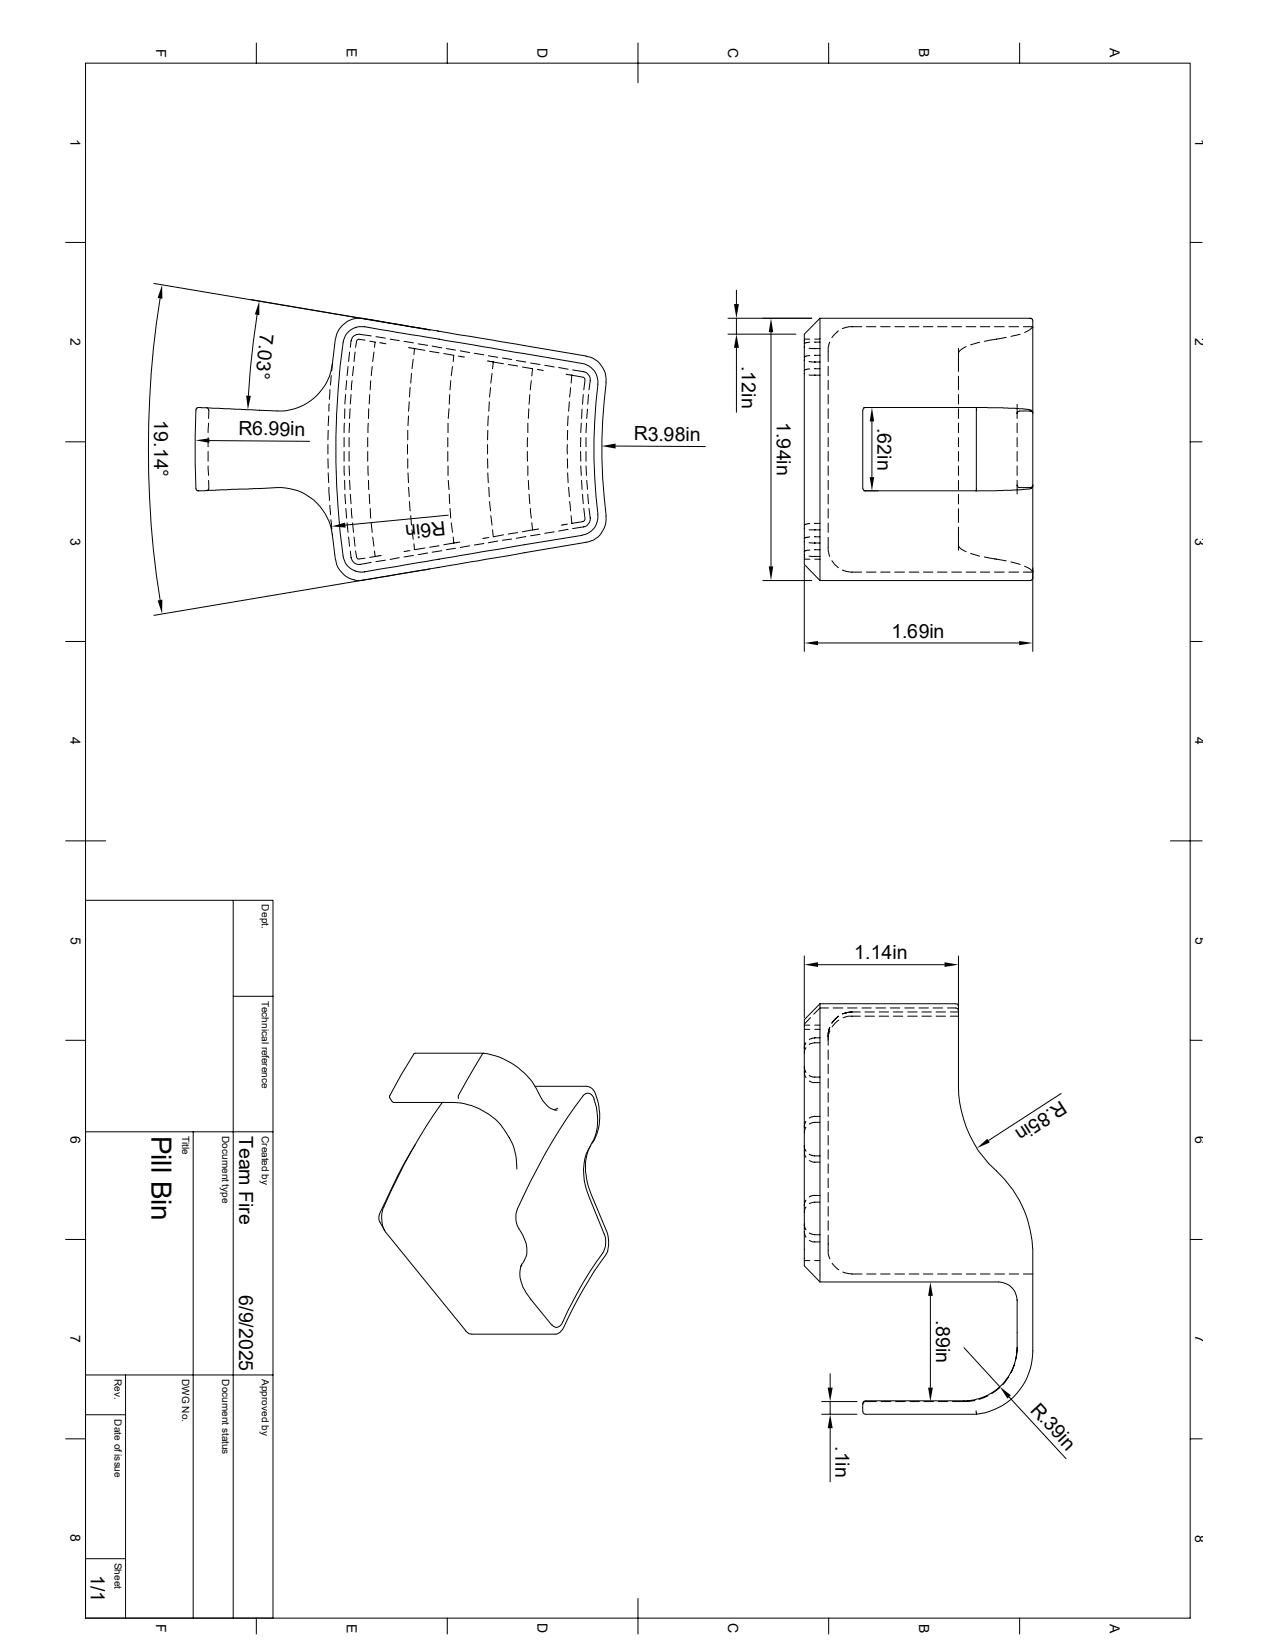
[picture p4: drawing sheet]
<svg xmlns="http://www.w3.org/2000/svg" width="216mm" height="279mm" viewBox="0 0 216 279" stroke-linecap="round" stroke-linejoin="round" font-family="sans-serif">
<g fill="none" stroke="#000" stroke-width=".17">
<path d="M14.6 10.8h188v264.7h-188zM43.6 7.3v3.5M76.2 7.3v3.5M108.6 7.3v6.8M141.1 7.3v3.5M173.6 7.3v3.5M11.2 41.3h3.4M26.2 48.3l47 7.9M27.3 50.8a166.7 166.7 0 0 0 0 51.4M43.8 53.6l-1.2 9.2-.3 4.6M57.1 57.7l-.5 4.2M59.5 59.9l-.1 1.7"/>
<path d="M60.4 54.3a4.2 4.2 0 0 0-3.3 3.4M60.4 54.2h1.3l38.1 6.4M60.5 59.9l-.2 1.7M62.1 57.9l-.9-.1a.38 .38 0 0 0-.5 .4l-.2 .9M62.9 58.1l1 .2-.1 .8M63.2 57.2l-1.9-.3a1.4 1.4 0 0 0-1.5 1.1l-.2 1.1M63.7 59.9l-.2 1.7M64 57.3l1.6 .3M64.7 58.3l1 .2M66.4 57.7l1.6 .3M68.8 58.1l1.6 .3M69.6 59.2l1 .2"/>
<path d="M70.6 59.4l1.7 .2M70.6 59.4l-.1 1M71.2 58.5l1.6 .3M73.2 59.8l1.6 .3M73.6 58.9l1.6 .3M76 59.4l1.6 .2M78.4 59.7l1.6 .3M124 54.2h14.2M124 56.9h11.5M125.4 49.4v2.4M125.4 54.2v2.7M125.4 59.2v11"/>
<path d="M131.3 56.6v39.8M136.9 59.1h.1M136.9 57.7h1M137.8 59.3l1.8 .1M137.9 58.3l-.8 .1-.2 .1M138.7 58.3h.9M138.7 57.7h.9M139.6 54.2v44.6M139.6 54.2h35.9a.38 .38 0 0 1 .4 .5v15.6M139.6 54.2l-2.7 2.7v39.2l2.7 2.7M141.3 58.3l-.3 .8v2.5M142.7 56.3l-1.1 1.2"/>
<path d="M146.7 55.6h-2.2l-1.1 .3M147.5 55.6h1.6M149.9 55.6h1.7M152.4 55.6h1.6M154.8 55.6h1.7M157.2 55.6h1.6M159.6 55.6h1.6M162.1 55.6h1.6M163.2 59.3v3.9M164.5 59l-.4 .2a1.37 1.37 0 0 0-.9 1M164.5 55.6h1.7M166.8 58.3l-1.5 .4"/>
<path d="M166.9 55.6h1.6M169.3 55.6h1.7M171.3 57.4l-3.7 .7M171.8 55.6h1.6M173.7 56.9l-1.6 .4M174.2 55.6h1.6M175.8 55.6l.1 .2M175.8 55.6a2.46 2.46 0 0 1-1.3 1M202.6 41.3h2.1M11.2 75.2h3.4M35.1 69.4l.4 .3 .1 .1-.1 1.4M35.4 79.3l.1 1.6"/>
<path d="M35.4 74.5v1.6M35.4 76.9v1.6M35.5 72.1l-.1 1.6M35.6 75l17.1 .1M55.8 75.7v1.6M55.8 78.1l.1 1.6M55.9 73.3l-.1 1.6M56 70.8l-.1 1.7M56 68.7v1.3M56.2 66.3l-.1 1.7M56.4 64l-.1 1.6M56.6 61.9a9.2 9.2 0 0 1-9.4 8.1l-13-.6h-.6l-.2 .4a133.1 133.1 0 0 0 0 13.5 1.06 1.06 0 0 0 1.1 .3l9.7-.4a14.1 14.1 0 0 1 5.2 0 9.1 9.1 0 0 1 7.2 7.9"/>
<path d="M56.6 61.9l-.1 1.3M58.6 79.3v1.6M58.6 74.5v1.6M58.6 76.9v1.6M58.6 72.1v1.6M58.7 69.6v1.6M58.8 67.2l-.1 1.6M59 64.8l-.1 1.6M59.3 62.4l-.2 1.6M59.4 79.3l.1 1.6M59.4 74.5v1.6M59.4 76.9v1.6"/>
<path d="M59.5 72.1l-.1 1.6M59.6 69.6l-.1 1.6M59.8 67.2l-.2 1.6M59.9 64.8l-.1 1.6M60.2 62.4l-.2 1.6M62.6 74.5v1.6M62.6 76.9v1.6M62.7 79.3v1.6M62.7 72.1v1.6M62.8 69.6l-.1 1.6M62.9 67.2v1.6M63.1 64.8l-.1 1.6"/>
<path d="M63.4 62.4l-.2 1.6M69.4 75.7v1.6M69.4 73.3v1.6M69.4 78.1v1.6M69.6 70.8l-.1 1.7M69.7 68.4l-.1 1.6M69.8 66l-.1 1.6M70.1 63.6l-.2 1.6M70.4 61.2l-.3 1.6M75.6 60.2l1.7 .3-.1 1.1M76.2 74.5v1.6M76.2 76.9v1.6"/>
<path d="M76.3 72.1v1.6M76.3 79.3v1.6M76.5 69.6l-.2 1.6M76.6 67.2l-.1 1.6M76.8 64.8l-.2 1.6M77 62.4l-.2 1.6M78.1 60.6l1 .2M80.8 60.2l1.6 .2M83 61.5l1 .1M83 78.1l.1 1.6M83 75.7v1.6M83.1 73.3l-.1 1.6"/>
<path d="M83.1 70.8v1.7M83.1 60.6l1.7 .2M83.3 68.4l-.1 1.6M83.5 66l-.1 1.6M83.8 63.6l-.2 1.6M84 61.6l1.7 .3M84 61.6l-.1 1.2M85.6 61l1.5 .2M86.5 62.1l1.6 .2M87.9 61.4l1.6 .2M88.9 62.5l1.8 .3-.1 1.2M89.8 76.9v1.6"/>
<path d="M89.8 74.5v1.6M89.9 72.1v1.6M89.9 79.3v1.6M90 69.6v1.6M90.2 67.2l-.1 1.6M90.3 61.8l1.6 .3M90.5 64.8l-.2 1.6M91.5 62.9l1 .2M92.8 62.2l1.6 .3M95.1 62.6l1.6 .3M96.4 63.7l1 .2M96.6 78.1v1.6"/>
<path d="M96.6 75.7v1.6M96.6 73.3v1.6M96.7 70.8l-.1 1.7M96.9 68.4l-.1 1.6M97.2 66l-.2 1.6M97.4 63.9l2 .4 .2 .4-.2 1.7M97.4 63.9l-.2 1.3M97.5 63l1.9 .3a1.5 1.5 0 0 1 1.1 1.5l-.2 1.6M98.8 76.9l.1 1.6M98.9 79.3l.1 1.6M98.9 74.5l-.1 1.6M99 72.1l-.1 1.6"/>
<path d="M99.1 69.6l-.1 1.6M99.3 67.2l-.1 1.6M99.8 79.3l.1 1.6M99.8 74.5v1.6M99.8 76.9v1.6M99.8 60.7a4.1 4.1 0 0 1 3.4 4.5M99.9 72.1l-.1 1.6M100 69.6l-.1 1.6M100.2 67.2l-.1 1.6M101.8 65.4a3.1 3.1 0 0 0-2.7-3.5l-37-6.3h-.8a3 3 0 0 0-2.9 2.7 131.8 131.8 0 0 0 .1 36.8 3.3 3.3 0 0 0 3.3 2.3l37.3-6.3M101.8 65.4a89.3 89.3 0 0 0 0 22.2M103.2 65.2a87.9 87.9 0 0 0 0 22.6"/>
<path d="M104.8 75.9l15.3 .1M136.9 63.6h.1M136.9 61.3v.1M137.8 63.8l1.8 .1M137.8 61.6h1.8M137.9 62.8l-.7 .1-.3 .2M137.9 60.5l-.5 .1-.5 .2M138.7 62.8h.9M138.7 60.5h.9M141 76.9v1.6M141 74.5v1.6M141 69.6v1.6"/>
<path d="M141 67.2v1.6M141 62.4v1.6M141 64.8v1.5M141 72.1v1.6M141 79.3v1.6M146.9 69.8v13.4M146.9 69.8l.1-.2 .4-.2h20.7l6.9 .3 .6 .1 .3 .5M147.1 69.4h2.4M148.5 71.8v9.4M163.2 64.1v2.2M163.2 76.9v1.6M163.2 74.5v1.6"/>
<path d="M163.2 67.2v1.6M163.2 69.6v1.6M163.2 72.1v1.6M163.2 79.3v1.6M166.2 69.4v14.2l6.1-.1 3-.2 .3-.2 .3-.4M173.2 68.8v2.4M173.2 72.1v1.6M173.2 79.3v1.6M173.2 70.4a.43 .43 0 0 1 .4-.4h1.9a.37 .37 0 0 1 .4 .4M173.2 74.5v1.6M173.2 76.9v1.6M175.9 70.3v12.4"/>
<path d="M202.6 75.2h2.1M35.5 81.8l.1 1.4-.2 .2-.3 .1M55.9 80.5l.1 1.7M56 83l.1 2.2M56.2 86l.1 1.6M56.3 88.5l.2 1.6M56.6 90.9v.2M56.6 91.1l.5 4.2M57.1 95.3a4.1 4.1 0 0 0 3.3 3.4M58.7 81.8v1.6M58.7 84.2l.1 1.6M58.9 86.6l.1 1.6"/>
<path d="M59.1 89l.2 1.6M59.4 91.4l.1 1.6M59.5 81.8l.1 1.6M59.6 93.9a2.99 2.99 0 0 0 .5 1.7l.8 .5 2.3-.3M59.6 84.2l.2 1.6M59.8 86.6l.1 1.6M60 89l.2 1.6M60.3 91.4l.2 1.6M60.5 93.8l.2 1.1a.39 .39 0 0 0 .5 .3l.9-.2M62.7 81.8l.1 1.6M62.9 84.2v1.6M63 86.6l.1 1.6"/>
<path d="M63.2 89l.2 1.6M63.5 91.4l.2 1.6M63.8 93.8l.1 .9M63.9 94.7l-1 .2M64.9 94.6l-1 .1M65.6 95.4l-1.6 .2M68 95l-1.6 .2M69.5 80.5l.1 1.7M69.6 83l.1 1.6M69.7 85.4l.1 1.6M69.8 93.8l-1 .1M69.9 87.8l.2 1.6"/>
<path d="M70.1 90.2l.3 1.6M70.4 94.6l-1.6 .2M70.5 92.6l.1 1 1.7-.3M72.8 94.1l-1.6 .3M73.2 96.9l-47 7.9M74.8 92.9l-1.6 .3M75.2 93.8l-1.6 .2M76.3 81.8l.2 1.6M76.3 87.7l-17.5 1.7M76.5 84.2l.1 1.6M76.6 86.6l.2 1.6M76.8 89l.2 1.6"/>
<path d="M77.2 91.4l.1 1.1M77.3 92.5l-1.7 .3M77.6 93.3l-1.6 .3M78.3 92.3l-1 .2M80 92.9l-1.6 .3M82.4 92.5l-1.6 .3M83.1 80.5v1.7M83.2 91.5l-1 .2M83.2 83l.1 1.6M83.4 85.4l.1 1.6M83.6 87.8l.2 1.6M83.9 90.2l.1 1.2 1.7-.3"/>
<path d="M84.8 92.1l-1.7 .3M87.1 91.8l-1.5 .2M88.1 90.7l-1.6 .2M89.5 91.4l-1.6 .3M90 81.8v1.6M90.1 84.2l.1 1.6M90.3 86.6l.2 1.6M90.6 89l.1 1.2M90.7 90.2l-1.8 .4M91.7 90l-1 .2M91.9 91l-1.6 .2M94.4 90.6l-1.6 .2"/>
<path d="M96.6 89.2l-1 .2M96.6 80.5l.1 1.7M96.7 90.1l-1.6 .3M96.8 83l.1 1.6M97 85.4l.2 1.6M99 81.8l.1 1.5M99.2 84.2l.1 1.6M99.4 86.6l.2 1.7-.2 .4-2 .4-.2-1.3M99.8 92.3l-38.3 6.5h-1.1M99.9 81.8l.1 1.5M100.1 84.2l.1 1.6M100.3 86.6l.2 1.6a1.5 1.5 0 0 1-1.1 1.5l-1.9 .3"/>
<path d="M101.8 87.6a3.1 3.1 0 0 1-2.7 3.5M103.2 87.8a4 4 0 0 1-3.4 4.5M129.9 98.8h8.3M136.9 90h.1M136.9 92.2h.1M136.9 94.4v.1M136.9 96.4v14.5M136.9 95.2h1M137.8 90.2h1.8M137.8 92.4l1.8 .1M137.8 94.7h1.8M137.9 89.2h-.7l-.3 .2"/>
<path d="M137.9 91.4l-.7 .1-.3 .2M137.9 93.6l-.8 .2-.2 .1M138.7 89.1h.9M138.7 91.4h.9M138.7 93.6h.9M138.7 95.2h.9M141 89.1v1.5M141 84.2v1.6M141 81.8v1.6M141 91.5v2.3l.3 .9M141 86.6v1.6M141.6 95.5l.4 .5 .7 .6"/>
<path d="M143.4 97.1l1.3 .3h2M146.9 83.2l.3 .3 .2 .1M147.1 83.6h19.1M147.5 97.4h1.6M149.9 97.4h1.7M152.4 97.4h1.6M154.8 97.4h1.7M157.2 97.4h1.6M159.6 97.4h1.6M162.1 97.4h1.6M163.2 92.8a1.21 1.21 0 0 0 .9 .9l.4 .2M163.2 84.2v1.6"/>
<path d="M163.2 89.7v4M163.2 86.6v2.3M163.2 81.8v1.6M164.5 97.4h1.7M165.3 94.2l1.5 .5M166.9 97.4h1.6M167.6 94.8l3.7 .7M169.3 97.4h1.7M171.8 97.4h1.6M172.1 95.7l1.6 .4M173.2 81.8v2.3M173.2 82.5v.3l.3 .2h1.9a.39 .39 0 0 0 .5-.5"/>
<path d="M174.2 97.4h1.6M174.5 96.4a2.07 2.07 0 0 1 1.4 1v-.2M175.9 82.7v15.8l-.3 .3h-36M175.9 96.7v14.2M11.2 109.2h3.4M139.3 109.5h34.2M202.6 109.2h2.1M11.2 143.2h6.8M14.6 153.3h31.9v122.2M39.7 153.3v122.2M199.3 143.2h5.4M11.2 177.1h3.4"/>
<path d="M39.7 169.6h6.8M82.3 179.3l-.1 .1-2.8 4.7-1.3 2.4v.5M136.9 162.8v10.5M136.9 174.5h1M136.9 175.3h1M137.2 177.5l-.2 .5-.1 .5M137.2 178.4l-.2 .3-.1 .6M138 173.3l-1.1 1.1M138.7 174.5h.9M138.7 175.3h.9M139.3 164.3h21.5M139.6 170.9v47.4"/>
<path d="M139.6 170.9h23.1a.48 .48 0 0 1 .5 .7v13.3a19.5 19.5 0 0 0 6.5 14.4M139.6 176.7h-1l-.8 .3M139.6 170.9l-2.7 2.7v41.9l2.7 2.8M139.6 177.5l-1.2 .1-.6 .2M141 178.8v1.6M141.1 171.6h-1.5l-1 1.1M141.3 174.9l-.3 1v2.1M141.3 175.5l-.3 .9v.7M141.9 171.6h1.6M142.7 173l-1.1 1.2M142.8 173.7l-.6 .5-.5 .6M144.3 171.6h1.6"/>
<path d="M146.5 172.3h-1.7l-1.3 .3M146.5 173h-2.1l-.8 .3M146.8 171.6h1.5M147.3 172.3h1.6M147.3 173h1.6M149.1 171.6h1.7M149.7 172.3h1.6M149.7 173h1.6M151.6 171.6h1.6M152.1 172.3h1.6M152.1 173h1.6M154.1 171.6h1.6"/>
<path d="M154.6 172.3h1.6M154.6 173h1.6M156.5 171.6h1.6M157 172.3h1.6M157 173h1.6M158.9 171.6h1.6M159.4 172.3h1.6M159.4 173h1.6M161.3 171.6h1.5l.4 .2v.3M161.8 172.3h1.4M161.8 173h1.4M163.2 162.8v10.1"/>
<path d="M202.6 177.1h2.1M14.6 192.7h31.9M32.9 192.7v82.8M66.8 187.5l-.5-.7a56 56 0 0 1 4.3-7.4l11.7-.1a12.7 12.7 0 0 1 10.1 8.1l.4 .4a2.65 2.65 0 0 0 2.1 1.2M66.8 187.5l.2 .2h10.3a11.1 11.1 0 0 1 10.7 11.4M70.7 194.9a87.8 87.8 0 0 0-6.1 12.1v.9l.9 1.6M75.3 187.7a91 91 0 0 0-10.2 18.5 4.8 4.8 0 0 0 .6 3.6M91.1 185h9.1a2.17 2.17 0 0 1 1.4 1.9 9 9 0 0 1-.8 7.7M95 188.7l-.6 .2M99.2 186.6a92.6 92.6 0 0 0-11.3 19.8 4.4 4.4 0 0 0 1.1 3.8 4.5 4.5 0 0 1 0 4.9M99.2 186.6a1.06 1.06 0 0 1 1.2-.4 1.06 1.06 0 0 1 .8 1M100.5 195.2a9.9 9.9 0 0 0 .2 8.2l2.7 6.4a4.7 4.7 0 0 1-.4 4.1 77.9 77.9 0 0 0-7.3 12.5l-.3 .4-.7 .4h-14.4l-.5-.2-.5-.4"/>
<path d="M100.6 195a8.1 8.1 0 0 0-.9 7l.7 2 2.5 6.1a3.7 3.7 0 0 1-.3 3.3 63.2 63.2 0 0 0-6.8 11.7M101.1 187.2a9 9 0 0 1-.5 7.7M136.9 181.6l.1 .6 .2 .4M136.9 195l.1 .6 .2 .4M136.9 182.5l.2 .7 .1 .3M136.9 196.1l.1 .6 .2 .3M137.2 190.9l-.2 .4-.1 .6M137.2 191.9l-.2 .4-.1 .6M137.8 183.1l.5 .3h1.3M137.8 196.5l.8 .3h1M137.8 184.1a2.33 2.33 0 0 0 1.8 .2M137.8 197.6a2.28 2.28 0 0 0 1.8 .3"/>
<path d="M139.6 190.1h-1l-.8 .3M139.6 191.1a2.73 2.73 0 0 0-1.8 .3M141 181.2v1.6M141 183.6v1.7M141 186.1v1.6M141 188.5v1.6M141 190.9v1.6M141 193.3v1.6M141 195.7v1.7M141 198.2v1.6M169.6 199.3a19.8 19.8 0 0 1 6.3 14.9v15.7a10.8 10.8 0 0 1-9.7 10.9M180.7 186.2l-12.4 8"/>
<path d="M11.2 211h3.4M65.7 209.9l13.6 16.7M88.8 215.4a5 5 0 0 0 .8 4.8l4.3 5.4M88.9 215.3l-.3 .3M88.9 215.1l-.1 .2M136.9 208.4l.1 .6 .2 .4M136.9 209.7l.3 1M136.9 214.6h1M137.2 204.3l-.2 .5-.1 .5M137.2 205.5l-.2 .4-.1 .6M137.8 209.9l.8 .3h1M137.8 211.2a2.33 2.33 0 0 0 1.8 .3"/>
<path d="M138.7 214.6h.9M139.6 203.5h-1.2l-.6 .3M139.6 218.3h30.4a3.2 3.2 0 0 1 3.2 3.1M139.6 204.7h-.9l-.9 .2M141 210.3v2.5a2.35 2.35 0 0 0 .3 1.5M141 200.6v1.6M141 203v1.7M141 205.4v1.7M141 207.9v1.6M141.7 215.1l1.1 1.1M143.5 216.6a7.2 7.2 0 0 0 3.3 .3M147.6 216.9h1.5"/>
<path d="M149.9 216.9h1.7M152.4 216.9h1.6M154.8 216.9h1.7M157.2 216.9h1.6M159.6 216.9h1.7M162.1 216.9h1.6M164.5 216.9h1.7M166.9 216.9h1.7M169.4 216.9h1.6M171.8 216.9h1.6M174.2 216.9h1.7M202.6 211h2.1"/>
<path d="M14.6 234.1h31.9M21.4 234.1v41.4M95.8 225.1a1 1 0 0 1-.7 .8 1 1 0 0 1-1.1-.3M139.9 238.6h6M141.4 233.9v2.4M141.4 238.6v2.2M146.9 239v1.4M149.2 238.6h-1.9l-.3 .2-.1 .3M150 238.6h1.7M152.5 238.6h1.6M154.9 238.6h1.6M157.3 238.6h1.7"/>
<path d="M158.4 220.6v15.7M159.8 238.6h1.6M164.1 229.4l6.1 6.7M166 238.5l-1.9 .1h-1.9M168.2 237.7l-1.5 .6M170.2 236.3l-1.3 .9M171.7 234.4l-.9 1.3M171.8 237.9l9.7 10.5M172.8 232.2l-.6 1.5M173.2 229.4l-.2 2M173.2 229.4l-.1 1.4-.4 1.6-.5 1.2-1 1.5-1.8 1.7-1.2 .8-1.3 .5-1.1 .3-1.3 .1h-17.1l-.4 .2-.1 .3M173.2 221.2v8.2"/>
<path d="M11.2 245h3.4M14.6 240.9h6.8M139.9 240.8h6M141.4 243.2v9.1M146.9 240.4l.3 .3 .2 .1h18.8M166.2 240.2v.6M202.6 245h2.1M14.6 265.4h6.8M43.6 275.5v2.7M76.2 275.5v2.7M108.6 272.2v6M141.1 275.5v2.7"/>
<path d="M173.6 275.5v2.7"/>
</g>
<g fill="#000">
<path d="M27.6 48.5v2.4l-.8-.2zM44.2 51.3v2.4l-.8-.2zM125 51.8h.8l-.4 2.4zM125.4 56.9l.4 2.3h-.8zM131.3 54.2l.4 2.4h-.8zM33.3 75l2.3-.4v.8zM41.9 67.4h.8l-.5 2.4zM102.4 75.9l2.4-.4v.9zM148.5 69.4l.3 2.4h-.7zM56.5 89.6l2.3-.6v.8zM130.9 96.4h.8l-.4 2.4zM148.1 81.2h.7l-.3 2.4z"/>
<path d="M26.8 102.2l.8-.1v2.4zM136.9 109.5l2.4-.4v.8zM173.5 109.1l2.4 .4-2.4 .4zM136.9 164.3l2.4-.5v.8zM160.8 163.8l2.4 .5-2.4 .3zM166.3 195.5l1.8-1.6 .4 .6zM140.9 236.3h.9l-.4 2.3zM158.4 218.3l.4 2.3h-.8zM158 236.3h.8l-.4 2.3zM170.2 236.1l1.9 1.5-.6 .5zM141.4 240.8l.4 2.4h-.9z"/>
</g>
<text font-size="4.7" x="25.8" y="193.4" transform="rotate(90 25.8 193.4)">Pill Bin</text>
<g font-size="3.3">
<text x="44.3" y="56.8" transform="rotate(96 44.3 56.8)">7.03°</text>
<text x="126.3" y="62.3" transform="rotate(90 126.3 62.3)">.12in</text>
<text x="26.2" y="71.6" transform="rotate(90 26.2 71.6)">19.14°</text>
<text x="132.3" y="71.9" transform="rotate(90 132.3 71.9)">1.94in</text>
<text x="40.6" y="74.1">R6.99in</text>
<text x="107.9" y="75">R3.98in</text>
<text x="149.4" y="72.9" transform="rotate(90 149.4 72.9)">.62in</text>
<text x="75.7" y="88.8" transform="rotate(175 75.7 88.8)">R6in</text>
<text x="151.8" y="108.5">1.69in</text>
<text x="145.5" y="163.3">1.14in</text>
<text x="180.6" y="187.4" transform="rotate(147 180.6 187.4)">R.85in</text>
<text x="40.7" y="193.4" transform="rotate(90 40.7 193.4)">Team Fire</text>
<text x="40.7" y="220.5" transform="rotate(90 40.7 220.5)">6/9/2025</text>
<text x="159.4" y="224.8" transform="rotate(90 159.4 224.8)">.89in</text>
<text x="175.3" y="240.2" transform="rotate(47 175.3 240.2)">R.39in</text>
<text x="142.3" y="246.3" transform="rotate(90 142.3 246.3)">.1in</text>
<text x="15.5" y="268.1" transform="rotate(90 15.5 268.1)">1/1</text>
</g>
<g font-size="2.4">
<text x="26.6" y="8.3" transform="rotate(90 26.6 8.3)">F</text>
<text x="59.1" y="8.3" transform="rotate(90 59.1 8.3)">E</text>
<text x="91.5" y="8.2" transform="rotate(90 91.5 8.2)">D</text>
<text x="124" y="8.2" transform="rotate(90 124 8.2)">C</text>
<text x="156.5" y="8.3" transform="rotate(90 156.5 8.3)">B</text>
<text x="189" y="8.3" transform="rotate(90 189 8.3)">A</text>
<text x="12" y="23.7" transform="rotate(90 12 23.7)">1</text>
<text x="203.5" y="23.7" transform="rotate(90 203.5 23.7)">1</text>
<text x="12" y="57.6" transform="rotate(90 12 57.6)">2</text>
<text x="203.5" y="57.6" transform="rotate(90 203.5 57.6)">2</text>
<text x="12" y="91.5" transform="rotate(90 12 91.5)">3</text>
<text x="203.5" y="91.6" transform="rotate(90 203.5 91.6)">3</text>
<text x="12" y="125.5" transform="rotate(90 12 125.5)">4</text>
<text x="203.5" y="125.5" transform="rotate(90 203.5 125.5)">4</text>
<text x="12.1" y="159.5" transform="rotate(90 12.1 159.5)">5</text>
<text x="203.5" y="159.5" transform="rotate(90 203.5 159.5)">5</text>
<text x="12" y="193.4" transform="rotate(90 12 193.4)">6</text>
<text x="203.5" y="193.4" transform="rotate(90 203.5 193.4)">6</text>
<text x="12" y="227.4" transform="rotate(90 12 227.4)">7</text>
<text x="203.5" y="227.4" transform="rotate(90 203.5 227.4)">7</text>
<text x="12" y="261.2" transform="rotate(90 12 261.2)">8</text>
<text x="203.5" y="261.3" transform="rotate(90 203.5 261.3)">8</text>
<text x="26.6" y="276.5" transform="rotate(90 26.6 276.5)">F</text>
<text x="59.1" y="276.4" transform="rotate(90 59.1 276.4)">E</text>
<text x="91.5" y="276.4" transform="rotate(90 91.5 276.4)">D</text>
<text x="124" y="276.4" transform="rotate(90 124 276.4)">C</text>
<text x="156.5" y="276.4" transform="rotate(90 156.5 276.4)">B</text>
<text x="189" y="276.4" transform="rotate(90 189 276.4)">A</text>
</g>
<g font-size="1.7">
<text x="44.6" y="154" transform="rotate(90 44.6 154)">Dept.</text>
<text x="44.6" y="170.4" transform="rotate(90 44.6 170.4)">Technical reference</text>
<text x="31" y="193.4" transform="rotate(90 31 193.4)">Title</text>
<text x="37.8" y="193.4" transform="rotate(90 37.8 193.4)">Document type</text>
<text x="44.6" y="193.4" transform="rotate(90 44.6 193.4)">Created by</text>
<text x="19.5" y="234.8" transform="rotate(90 19.5 234.8)">Rev.</text>
<text x="31" y="234.8" transform="rotate(90 31 234.8)">DWG No.</text>
<text x="37.8" y="234.8" transform="rotate(90 37.8 234.8)">Document status</text>
<text x="44.6" y="234.9" transform="rotate(90 44.6 234.9)">Approved by</text>
<text x="19.5" y="241.7" transform="rotate(90 19.5 241.7)">Date of issue</text>
<text x="19.5" y="266.1" transform="rotate(90 19.5 266.1)">Sheet</text>
</g>
</svg>
